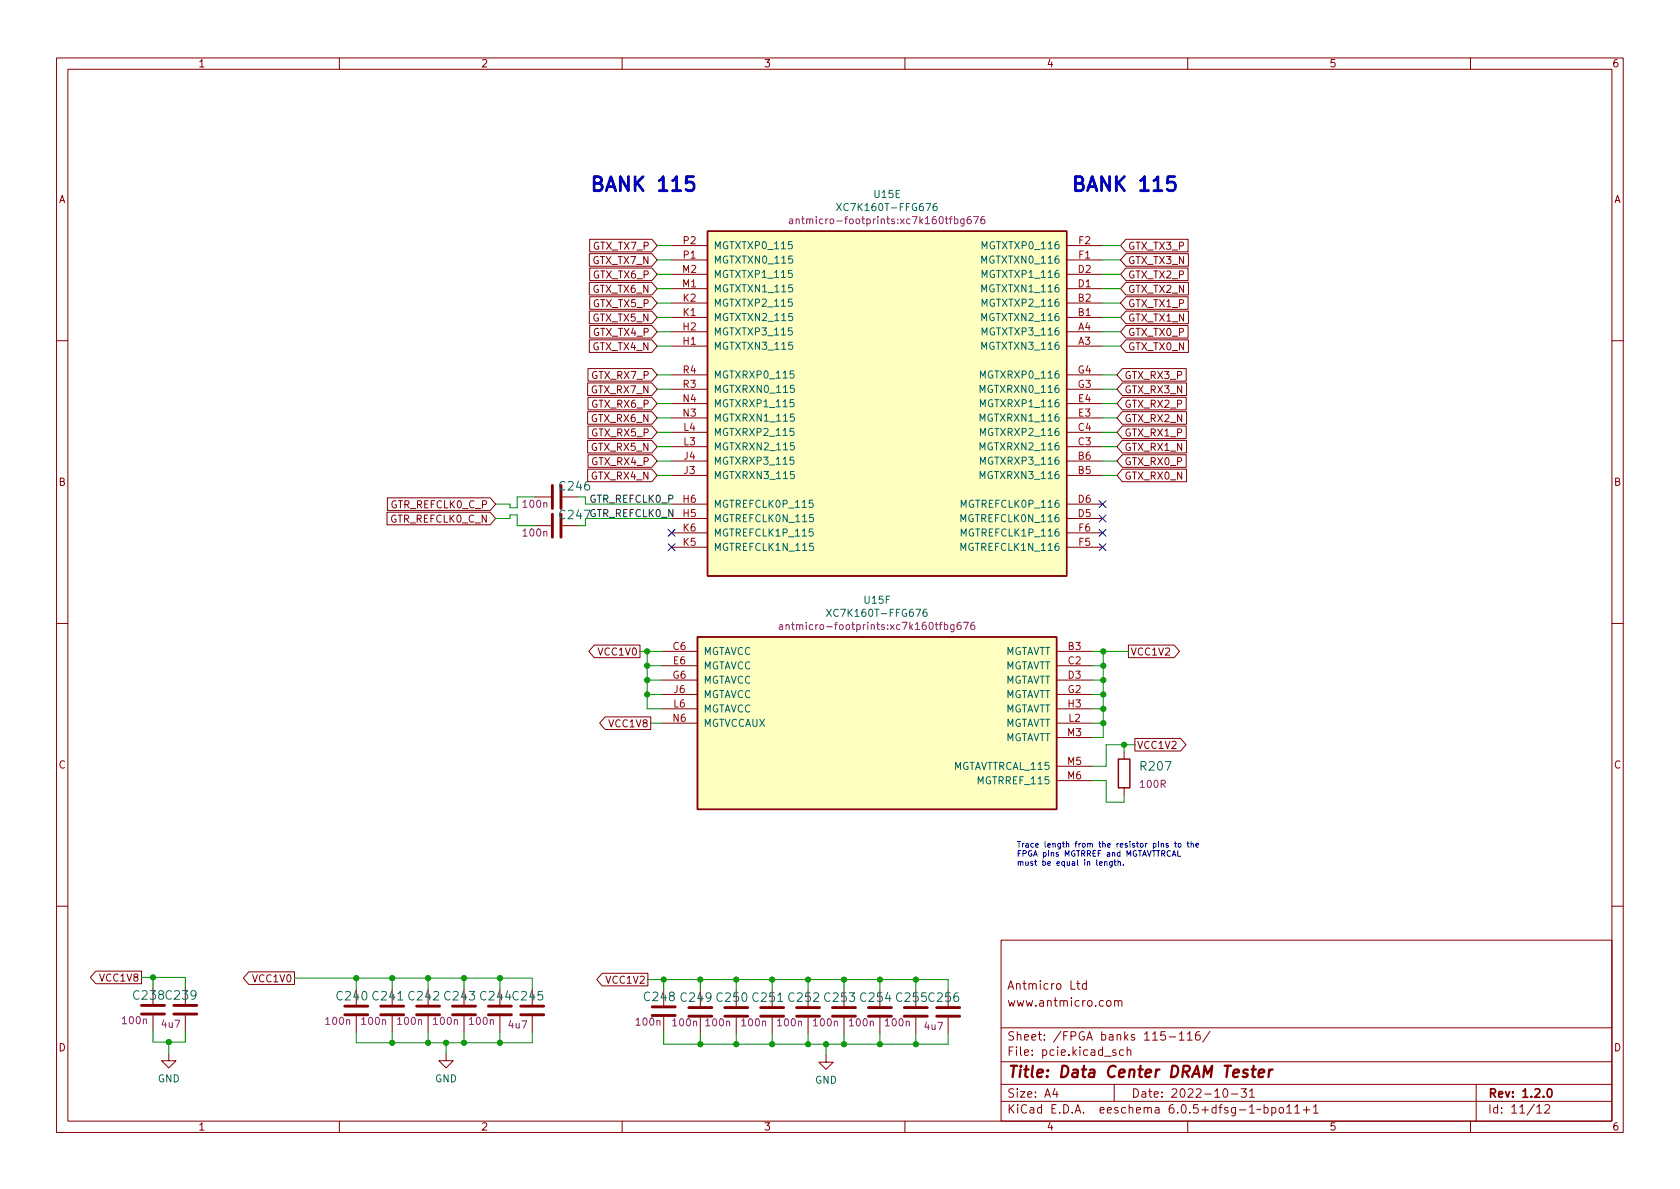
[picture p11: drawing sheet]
<svg xmlns="http://www.w3.org/2000/svg" width="297mm" height="210mm" viewBox="0 0 297 210" stroke-linecap="round" stroke-linejoin="round" font-family="sans-serif">
<g fill="none" stroke="#840000" stroke-width=".18">
<path d="M10 10.2h277v190.1h-277zM12 12.2h273v186.1h-273zM60 10.2v2M110 10.2v2M160 10.2v2M210 10.2v2M260 10.2v2M104.2 44.9h11.1l.9 1.1-.9 1.1h-11.1zM104.2 55h11.1l.9 1.1-.9 1.1h-11.1zM104.2 49.9h11.1l.9 1.1-.9 1.2h-11.1zM104.3 47.4h11l.9 1.1-.9 1.1h-11zM104.3 42.3h11l.9 1.1-.9 1.1h-11z"/>
<path d="M104.3 52.5h11l.9 1.1-.9 1.1h-11zM104.3 57.6h11l.9 1.1-.9 1.1h-11zM118.7 58.7h6.4M118.7 56.1h6.4M118.7 53.6h6.4M118.7 51h6.4M118.7 48.5h6.4M118.7 46h6.4M118.7 43.4h6.4M188.6 58.7h6.3M188.6 56.1h6.3M188.6 53.6h6.3"/>
<path d="M188.6 51h6.3M188.6 48.5h6.3M188.6 46h6.3M188.6 43.4h6.3M199.1 42.3h11v2.2h-11l-1-1.1zM199.1 55h11v2.2h-11l-1-1.1zM199.1 57.6h11v2.2h-11l-1-1.1zM199.1 49.9h11v2.3h-11l-1-1.2zM199.1 52.5h11v2.2h-11l-1-1.1zM199.1 44.9h11v2.2h-11l-1-1.1zM199.1 47.4h11v2.2h-11l-1-1.1zM10 60.2h2"/>
<path d="M103.9 77.9h11.4l.9 1.1-.9 1.1h-11.4zM103.9 67.7h11.4l.9 1.1-.9 1.1h-11.4zM103.9 72.8h11.4l.9 1.1-.9 1.1h-11.4zM104 75.3h11.3l.9 1.1-.9 1.2h-11.3zM104 70.3h11.3l.9 1.1-.9 1.1h-11.3zM104 65.2h11.3l.9 1.1-.9 1.1h-11.3zM104.2 60.1h11.1l.9 1.1-.9 1.1h-11.1zM118.7 61.2h6.4M118.7 79h6.4M118.7 76.4h6.4M118.7 73.9h6.4M118.7 71.4h6.4"/>
<path d="M118.7 68.8h6.4M118.7 66.3h6.4M188.6 61.2h6.3M188.6 79h6.3M188.6 76.4h6.3M188.6 73.9h6.3M188.6 71.4h6.3M188.6 68.8h6.3M188.6 66.3h6.3M198.4 70.3h11.3v2.2h-11.3l-.9-1.1zM198.4 75.3h11.3v2.3h-11.3l-.9-1.2zM198.4 77.9h11.4v2.2h-11.4l-.9-1.1z"/>
<path d="M198.4 65.2h11.3v2.2h-11.3l-.9-1.1zM198.4 72.8h11.4v2.2h-11.4l-.9-1.1zM198.4 67.7h11.4v2.2h-11.4l-.9-1.1zM199.1 60.1h11v2.2h-11l-1-1.1zM285 60.2h2M68.4 90.6h18.3l.9 1.1-.9 1.1h-18.3zM68.5 88h18.2l.9 1.1-.9 1.2h-18.2zM94.6 87.9h2.8M94.6 93h2.8M99.4 87.9h2.8M99.4 93h2.8M103.9 83h11.4l.9 1.1-.9 1.1h-11.4z"/>
<path d="M104 80.4h11.3l.9 1.1-.9 1.1h-11.3zM118.7 84.1h6.4M118.7 81.5h6.4M118.7 91.7h6.4M118.7 89.1h6.4M118.7 96.8h6.4M118.7 94.2h6.4M188.6 84.1h6.3M188.6 81.5h6.3M188.6 91.7h6.3M188.6 89.1h6.3M188.6 96.8h6.3"/>
<path d="M188.6 94.2h6.3M198.4 83h11.4v2.2h-11.4l-.9-1.1zM198.4 80.4h11.3v2.2h-11.3l-.9-1.1zM10 110.2h2M105.1 114.1h8.1v2.2h-8.1l-1-1.1zM117 115.2h6.3M117 117.7h6.3M186.8 115.2h6.4M186.8 117.7h6.4M199.5 114.1h8.1l1 1.1-1 1.1h-8.1zM285 110.2h2M107 126.8h8.1v2.2h-8.1l-1-1.1z"/>
<path d="M117 120.3h6.3M117 122.8h6.3M117 125.3h6.3M117 127.9h6.3M186.8 120.3h6.4M186.8 122.8h6.4M186.8 125.3h6.4M186.8 127.9h6.4M186.8 130.4h6.4M186.8 135.5h6.4M186.8 138h6.4M198.8 133v1.2"/>
<path d="M198.8 139.3v1.3M200.7 130.6h8l1 1.1-1 1.1h-8zM10 160.2h2M16.9 171.7h8.1v2.3h-8.1l-.9-1.2zM27.1 179.6v2.8M32.8 179.6v2.8M44 171.9h8.1v2.2h-8.1l-1-1.1zM63 179.7v2.8M69.3 179.7v2.8M75.7 179.7v2.8M82 179.7v2.8M88.4 179.7v2.8"/>
<path d="M94.1 179.7v2.8M106.5 172.1h8.1v2.2h-8.1l-1-1.1zM117.3 179.8v2.8M123.8 180v2.7M130.2 180v2.7M136.5 180v2.7M142.9 180v2.7M149.2 180v2.7M155.6 180v2.7M161.9 180v2.7M167.6 180v2.7M177 166.3h108v32h-108z"/>
<path d="M190.4 173.9h.5M190.6 173.4v1.3l.3 .2M192.1 174l-.5-.1-.2 .3v.4l.1 .3h.6M192.1 173.4v1.5M195.8 177l.3-.1 .3 .3v.4l-.3 .3h-.3l-.2-.3v-.4zM197.1 177.1l.2-.2 .3 .1 .1 .9M197.1 176.9v1M197.7 177.1l.2-.2 .4 .1 .1 .9M285 160.2h2M29.8 186.3v1.3h1.3l-1.3 1.2-1.2-1.2h1.2M60 198.3v2M78.9 186.3v1.3h1.2l-1.2 1.2-1.3-1.2h1.3"/>
<path d="M110 198.3v2M146 186.6v1.2h1.3l-1.3 1.3-1.2-1.3h1.2M160 198.3v2M177 194.8h108M177 191.8h108M177 187.8h108M177 181.8h108M186.5 192.5l-.4 1h1M186.9 193v1M197 191.8v3M197.3 185.7l-.4-.1-.2 .2 .1 .3 .5 .1v.4h-.6M198.6 185.7l-.4-.1-.3 .3v.4l.2 .3h.5"/>
<path d="M199.3 185.8l.2-.2 .4 .1v.9M199.3 185.1v1.5M206.7 183.4h1.2M208.5 182.9l.4-.5v1.5M208.5 183.9h.9M209.9 182.9l.5-.5v1.5M209.9 183.9h.9M210 198.3v2M212.1 182.4a.59 .59 0 0 0-.7 .7v.5l.1 .3h.4l.2-.1 .1-.5-.1-.2-.5-.1-.2 .3M213.9 182.4l-1.3 1.9M216.4 192.6l.2-.1a.81 .81 0 0 1 .6 .7 .81 .81 0 0 1-.3 .8h-.2a.81 .81 0 0 1-.6-.6 .81 .81 0 0 1 .3-.8zM217.7 193.5h1.2"/>
<path d="M219.4 192.5h1l-.5 .6 .4 .1v.7l-.2 .1h-.5l-.2-.1M220.9 193l.5-.5v1.5M220.9 194h.9M223.5 195.9l.4-.1 .3 .3v.4l-.1 .3h-.6M223.5 195.3v1.5M224.9 195.9l.4-.1 .3 .3v.4l-.2 .3h-.5M224.9 195.8v1.5M226.3 195.9l.3-.1 .3 .3v.4l-.3 .3h-.3l-.2-.3v-.4zM227.5 195.8l.4-.5v1.5M227.5 196.8h.9M228.9 195.8l.5-.5v1.5M228.9 196.8h.9"/>
<path d="M230.4 196.3h1.2M231 195.7v1.1M232.2 195.8l.4-.5v1.5M232.2 196.8h.9M260 198.3v2M261 191.8v6.5M271.7 195.8l.5-.5v1.5M271.7 196.8h.9M273.1 195.5l.6-.2 .2 .2 .1 .3-.9 1h.9"/>
</g>
<path d="M273.8 192.6l.1-.1a.81 .81 0 0 1 .6 .7 .81 .81 0 0 1-.3 .8h-.1a.82 .82 0 0 1-.6-.6 .82 .82 0 0 1 .3-.8z" fill="none" stroke="#840000" stroke-width=".3"/>
<path d="M220.6 189.2a.49 .49 0 0 0-.8 .3l.1 .2 .6 .2 .1 .2-.1 .3-.2 .1-.6-.1M221.3 189.1h.8M221.7 188.5l-.2 1.7v.2l.4 .1M222.5 189.8l1-.2v-.4l-.2-.1-.6 .1-.2 1 .3 .3 .5-.1M224.4 189.1l-.1 1.4M225 189.1l-.4 .1-.2 .3" fill="none" stroke="#840000" stroke-width=".4"/>
<g fill="#ffffc2" stroke="#ffffc2" stroke-width=".18">
<path d="M125.1 40.9h63.5v60.9h-63.5z"/>
<path d="M123.3 112.6h63.5v30.5h-63.5z"/>
</g>
<path d="M125.1 40.9h63.5v60.9h-63.5zM123.3 112.6h63.5v30.5h-63.5zM197.7 134.2h2.1v5.1h-2.1z" fill="none" stroke="#840000" stroke-width=".25"/>
<g fill="none" stroke="#006464" stroke-width=".18">
<path d="M147.9 36l.9 1.2M148.8 36l-.9 1.2M165.6 36h-.4a.86 .86 0 0 0 0 1.2l.4-.1 .1-.4-.2-.2h-.4l-.1 .2M140.3 75.8h-.6v.6l.2-.2 .4 .1 .1 .2-.1 .4-.1 .1-.5-.1M140.3 70.7h-.6v.6l.2-.1h.4l.1 .2-.1 .4-.1 .1-.5-.1M140.3 65.6h-.6v.6l.2-.1h.4l.1 .2-.1 .4-.1 .2-.5-.2M140.4 78.3h-.6l-.1 .6 .2-.1h.4l.2 .2-.1 .4-.2 .2-.5-.2M140.4 73.2h-.6l-.1 .6 .2-.1 .4 .1 .2 .1-.1 .5-.2 .1-.5-.1M140.4 68.1h-.6l-.1 .6 .2-.1 .4 .1 .2 .2-.1 .4-.2 .1-.5-.1M173.3 79.6v-1.3l.4 .9 .4-.9v1.3M173.3 74.5v-1.3l.4 .9 .4-.9v1.3M173.3 69.4v-1.3l.4 .9 .4-.9v1.3"/>
<path d="M173.4 77v-1.2l.4 .9 .4-.9v1.2M173.4 71.9v-1.2l.4 .9 .4-.9v1.2M173.4 66.9v-1.3l.4 .9 .4-.9v1.3M140.3 80.8h-.6v.6l.2-.1 .4 .1 .1 .2-.1 .4-.1 .1-.5-.1M140.4 83.4h-.6l-.1 .6 .2-.1h.4l.2 .2-.1 .4-.2 .1-.5-.1M143.7 88.5h-.6v.6l.1-.2 .5 .1 .1 .2-.1 .4-.2 .1-.4-.1M143.7 93.5h-.6v.6l.1-.1 .5 .1 .1 .2-.1 .4-.2 .1-.4-.1M143.8 91h-.6l-.1 .6 .2-.1h.4l.1 .2v.4l-.2 .2-.5-.2M143.8 96.1h-.6l-.1 .6 .2-.1h.4l.1 .2v.4l-.2 .1-.5-.1M173.3 84.6v-1.2l.4 .9 .4-.9v1.2M173.4 82.1v-1.3l.4 .9 .4-.9v1.3M146.1 107.7l.9 1.3"/>
<path d="M147 107.7l-.9 1.3M163.8 107.7l-.4 .1a.86 .86 0 0 0 0 1.2l.5-.1v-.4l-.2-.3-.4 .1-.1 .2"/>
</g>
<g fill="none" stroke="#840084" stroke-width=".18">
<path d="M139.6 38.8h.5l.1 .8M140.2 39l-.5 .1-.2 .2 .2 .3 .5-.1M140.8 38.8l.1-.1 .3 .1 .1 .8M140.8 38.7v.9M170.5 38.7v1l-.3 .3-.3-.1M170.5 38.8l-.4-.1-.3 .3 .2 .5h.5M171.6 38.3h-.4a.85 .85 0 0 0 0 1.3l.5-.2v-.4l-.2-.2h-.4l-.1 .2M172.1 38.3h.9l-.6 1.3M174 38.3h-.3a.86 .86 0 0 0 0 1.3l.4-.2v-.4l-.2-.2h-.4l-.1 .2M137.8 110.5h.5l.1 .8M138.4 110.8h-.4l-.2 .2 .2 .3h.4M139 110.6l.2-.1h.3v.8"/>
<path d="M139 110.5v.8M168.7 110.5v1l-.3 .2h-.3M168.7 110.5h-.4l-.2 .2 .1 .6h.5M169.8 110l-.3 .1a.85 .85 0 0 0 0 1.2l.4-.1v-.4l-.2-.3-.4 .1-.1 .2M170.4 110h.8l-.5 1.3M172.2 110l-.3 .1a.86 .86 0 0 0 0 1.2l.4-.1 .1-.4-.3-.3-.3 .1-.2 .2"/>
</g>
<g fill="none" stroke="#840000" stroke-width=".51">
<path d="M97.7 85.8v4.1M97.7 90.9v4.1M99.2 85.8v4.1M99.2 90.9v4.1M25 179.3h4.1M25 177.8h4.1M30.7 179.3h4.1M30.7 177.8h4.1M61 179.4h4M61 177.9h4M67.3 179.4h4.1M67.3 177.9h4.1"/>
<path d="M73.7 179.4h4M73.7 177.9h4M80 179.4h4.1M80 177.9h4.1M86.4 179.4h4M86.4 177.9h4M92.1 179.4h4M92.1 177.9h4M115.3 179.6h4.1M115.3 178h4.1M121.8 179.7h4.1M121.8 178.2h4.1"/>
<path d="M128.1 179.7h4.1M128.1 178.2h4.1M134.5 179.7h4.1M134.5 178.2h4.1M140.8 179.7h4.1M140.8 178.2h4.1M147.2 179.7h4.1M147.2 178.2h4.1M153.5 179.7h4.1M153.5 178.2h4.1M159.9 179.7h4.1M159.9 178.2h4.1"/>
<path d="M165.6 179.7h4.1M165.6 178.2h4.1"/>
</g>
<path d="M122.6 31.2h-1.2l-.1 1.2 .4-.2 .8 .1 .2 .4-.1 .8-.4 .2h-.5l-.4-.2M207.7 31.2h-1.2l-.1 1.2 .3-.2 .9 .1 .2 .4-.1 .8-.4 .2h-.6l-.3-.2" fill="none" stroke="#0000c2" stroke-width=".5"/>
<g fill="none" stroke="#0000c2" stroke-width=".18">
<path d="M194.4 152.7l.5-.1-.1-.2h-.3l-.1 .1v.5h.4M195.3 152.5l.4-.1v.6M195.3 152.4v.6M196.6 152.4v.8l-.2 .2-.2-.1M196.6 152.4h-.2l-.2 .2 .1 .4h.3M197 152.4h.4M197.1 152v.9l.3 .1M197.7 152.5l.4-.1v.6M197.7 152v1M198.6 152.9v.1M205.3 149.2h.4v.6M205.3 149.1v.7"/>
<path d="M206.5 149.2l-.2-.1-.1 .2v.1l.3 .1v.3h-.3M207.3 151.4l.3-1 .3 1M207.4 151.1h.4M207.6 149.1h.4M207.8 148.8v.9l.2 .1M208.3 150.4v1h.4M208.4 149.2l.2-.1 .2 .2v.3l-.2 .2-.3-.2zM209.9 149.1h.4M210 148.8v.9l.3 .1M210.6 149.2h.4v.6M210.6 148.8v1M211.4 149.5l.5-.1v-.2l-.3-.1-.2 .2 .1 .5h.4"/>
</g>
<g fill="none" stroke="#009600" stroke-width=".18">
<path d="M116.2 48.5h2.5M116.2 43.4h2.5M116.2 46h2.5M116.2 51h2.5M116.2 53.6h2.5M116.2 58.7h2.5M116.2 56.1h2.5M194.9 48.5h3.2M194.9 43.4h3.2M194.9 46h3.2M194.9 51h3.2M194.9 53.6h3.2"/>
<path d="M194.9 58.7h3.2M194.9 56.1h3.2M116.2 73.9h2.5M116.2 71.4h2.5M116.2 76.4h2.5M116.2 68.8h2.5M116.2 66.3h2.5M116.2 79h2.5M116.2 61.2h2.5M194.9 73.9h2.6M194.9 71.4h2.6M194.9 76.4h2.6"/>
<path d="M194.9 68.8h2.6M194.9 66.3h2.6M194.9 79h2.6M194.9 61.2h3.2M87.6 91.7h2.6v-.6h1.2v1.9h3.2M94.6 87.9h-3.2v1.9h-1.2v-.7h-2.6M102.2 87.9h1.3v1.2h15.2M116.2 81.5h2.5M116.2 84.1h2.5M118.7 91.7h-15.2v1.3h-1.3M194.9 81.5h2.6M194.9 84.1h2.6"/>
<path d="M113.2 115.2h3.8M114.4 117.7h2.6M114.4 115.2v10.1h2.6M193.2 115.2h6.3M193.2 117.7h1.9M195.1 115.2v15.2h-1.9M114.4 120.3h2.6M114.4 122.8h2.6M115.1 127.9h1.9M193.2 138h2.4v3.9h3.2v-1.3M193.2 120.3h1.9M193.2 125.3h1.9"/>
<path d="M193.2 122.8h1.9M193.2 127.9h1.9M198.8 131.7v1.3M200.7 131.7h-5.1v3.8h-2.4M25 172.8h7.8v1.9M27.1 172.8v1.9M52.1 173h42v1.9M63 173v1.9M69.3 173v1.9M75.7 173v1.9M82 173v1.9M88.4 173v1.9"/>
<path d="M114.6 173.2h53v1.9M117.3 173.2v1.8M123.8 173.2v1.9M130.2 173.2v1.9M136.5 173.2v1.9M142.9 173.2v1.9M149.2 173.2v1.9M155.6 173.2v1.9M161.9 173.2v1.9M27.1 182.4v1.9h5.7v-1.9M29.8 184.3v2M63 182.5v1.9h31.1v-1.9"/>
<path d="M69.3 182.5v1.9M75.7 182.5v1.9M78.9 184.4v1.9M82 182.5v1.9M88.4 182.5v1.9M117.3 182.6v2.1h50.3v-2M123.8 182.7v2M130.2 182.7v2M136.5 182.7v2M142.9 182.7v2M146 184.7v1.9M149.2 182.7v2"/>
<path d="M155.6 182.7v2M161.9 182.7v2"/>
</g>
<path d="M118.1 96.2l1.3 1.2M118.1 93.6l1.3 1.2M119.4 96.2l-1.3 1.2M119.4 93.6l-1.3 1.2M194.3 88.5l1.3 1.3M194.3 93.6l1.3 1.2M194.3 91.1l1.3 1.2M194.3 96.2l1.3 1.2M195.6 88.5l-1.3 1.3M195.6 93.6l-1.3 1.2M195.6 91.1l-1.3 1.2M195.6 96.2l-1.3 1.2" fill="none" stroke="#000084" stroke-width=".18"/>
<g fill="#009600" stroke="#009600" stroke-width=".18">
<circle cx="136.5" cy="184.7" r=".46"/>
<circle cx="130.2" cy="184.7" r=".46"/>
<circle cx="142.9" cy="173.2" r=".46"/>
<circle cx="149.2" cy="173.2" r=".46"/>
<circle cx="123.8" cy="184.7" r=".46"/>
<circle cx="123.8" cy="173.2" r=".46"/>
<circle cx="88.4" cy="184.4" r=".46"/>
<circle cx="146" cy="184.7" r=".46"/>
<circle cx="142.9" cy="184.7" r=".46"/>
<circle cx="149.2" cy="184.7" r=".46"/>
<circle cx="130.2" cy="173.2" r=".46"/>
<circle cx="136.5" cy="173.2" r=".46"/>
<circle cx="117.3" cy="173.2" r=".46"/>
<circle cx="114.4" cy="115.2" r=".46"/>
<circle cx="114.4" cy="117.7" r=".46"/>
<circle cx="69.3" cy="173" r=".46"/>
<circle cx="75.7" cy="173" r=".46"/>
<circle cx="82" cy="173" r=".46"/>
<circle cx="88.4" cy="173" r=".46"/>
<circle cx="75.7" cy="184.4" r=".46"/>
<circle cx="69.3" cy="184.4" r=".46"/>
<circle cx="82" cy="184.4" r=".46"/>
<circle cx="78.9" cy="184.4" r=".46"/>
<circle cx="29.8" cy="184.3" r=".46"/>
<circle cx="27.1" cy="172.8" r=".46"/>
<circle cx="63" cy="173" r=".46"/>
<circle cx="195.1" cy="122.8" r=".46"/>
<circle cx="195.1" cy="120.3" r=".46"/>
<circle cx="198.8" cy="131.7" r=".46"/>
<circle cx="195.1" cy="127.9" r=".46"/>
<circle cx="195.1" cy="125.3" r=".46"/>
<circle cx="195.1" cy="117.7" r=".46"/>
<circle cx="195.1" cy="115.2" r=".46"/>
<circle cx="161.9" cy="173.2" r=".46"/>
<circle cx="155.6" cy="173.2" r=".46"/>
<circle cx="114.4" cy="122.8" r=".46"/>
<circle cx="114.4" cy="120.3" r=".46"/>
<circle cx="155.6" cy="184.7" r=".46"/>
<circle cx="161.9" cy="184.7" r=".46"/>
</g>
<g font-size="3.5" fill="#0000c2">
<text x="104.1" y="33.8">BANK 115</text>
<text x="189.2" y="33.8">BANK 115</text>
</g>
<text font-size="2.8" fill="#840000" x="178" y="190.6">Title: Data Center DRAM Tester</text>
<g font-size="2.1" fill="#006464">
<text x="99.1" y="86.7">C246</text>
<text x="99.1" y="91.8">C247</text>
<text x="201.8" y="136.3">R207</text>
<text x="23.7" y="176.8">C238 C239</text>
<text x="59.7" y="176.9">C240 C241 C242 C243 C244 C245</text>
<text x="114" y="177">C248 C249 C250 C251 C252 C253 C254 C255 C256</text>
</g>
<g font-size="2.1" fill="#840000">
<text x="178" y="178">www.antmicro.com</text>
<text x="178" y="175">Antmicro Ltd</text>
<text x="178" y="184">Sheet: /FPGA banks 115-116/</text>
<text x="178" y="186.7">File: pcie.kicad_sch</text>
<text x="178" y="196.9">KiCad E.D.A. eeschema 6.0.5+dfsg-1~bpo11+1</text>
<text x="178" y="194.1">Size: A4</text>
<text x="200" y="194.1">Date: 2022-10-31</text>
<text x="263" y="194.1">Rev: 1.2.0</text>
<text x="263" y="196.9">Id: 11/12</text>
</g>
<g font-size="1.8" fill="#840000">
<text x="35" y="11.9">1</text>
<text x="85" y="11.9">2</text>
<text x="135" y="11.9">3</text>
<text x="185" y="11.9">4</text>
<text x="235" y="11.9">5</text>
<text x="285" y="11.9">6</text>
<text x="10.3" y="35.9">A</text>
<text x="285.3" y="35.9">A</text>
<text x="104.8" y="46.7">GTX_TX7_N</text>
<text x="104.9" y="44.2">GTX_TX7_P</text>
<text x="199.4" y="44.2">GTX_TX3_P</text>
<text x="199.4" y="46.7">GTX_TX3_N</text>
<text x="104.8" y="51.8">GTX_TX6_N</text>
<text x="104.9" y="49.2">GTX_TX6_P</text>
<text x="199.4" y="51.8">GTX_TX2_N</text>
<text x="199.4" y="49.2">GTX_TX2_P</text>
<text x="104.8" y="56.9">GTX_TX5_N</text>
<text x="104.9" y="54.3">GTX_TX5_P</text>
<text x="104.9" y="59.4">GTX_TX4_P</text>
<text x="199.4" y="56.9">GTX_TX1_N</text>
<text x="199.4" y="59.4">GTX_TX0_P</text>
<text x="199.4" y="54.3">GTX_TX1_P</text>
<text x="104.8" y="61.9">GTX_TX4_N</text>
<text x="199.4" y="61.9">GTX_TX0_N</text>
<text x="104.6" y="69.6">GTX_RX7_N</text>
<text x="104.7" y="67">GTX_RX7_P</text>
<text x="198.8" y="67">GTX_RX3_P</text>
<text x="198.8" y="69.6">GTX_RX3_N</text>
<text x="104.6" y="74.6">GTX_RX6_N</text>
<text x="104.7" y="77.2">GTX_RX5_P</text>
<text x="104.7" y="72.1">GTX_RX6_P</text>
<text x="198.8" y="72.1">GTX_RX2_P</text>
<text x="198.8" y="77.2">GTX_RX1_P</text>
<text x="198.8" y="74.6">GTX_RX2_N</text>
<text x="104.6" y="79.7">GTX_RX5_N</text>
<text x="104.7" y="82.3">GTX_RX4_P</text>
<text x="198.8" y="79.7">GTX_RX1_N</text>
<text x="198.8" y="82.3">GTX_RX0_P</text>
<text x="10.3" y="85.9">B</text>
<text x="69.1" y="89.9">GTR_REFCLK0_C_P</text>
<text x="104.6" y="84.8">GTX_RX4_N</text>
<text x="198.8" y="84.8">GTX_RX0_N</text>
<text x="285.3" y="85.9">B</text>
<text x="69" y="92.4">GTR_REFCLK0_C_N</text>
<text x="106" y="115.9">VCC1V0</text>
<text x="199.8" y="115.9">VCC1V2</text>
<text x="107.9" y="128.6">VCC1V8</text>
<text x="10.3" y="135.9">C</text>
<text x="201" y="132.4">VCC1V2</text>
<text x="285.3" y="135.9">C</text>
<text x="17.8" y="173.6">VCC1V8</text>
<text x="44.9" y="173.7">VCC1V0</text>
<text x="107.4" y="173.9">VCC1V2</text>
<text x="10.3" y="185.9">D</text>
<text x="285.3" y="185.9">D</text>
<text x="35" y="199.9">1</text>
<text x="85" y="199.9">2</text>
<text x="135" y="199.9">3</text>
<text x="185" y="199.9">4</text>
<text x="235" y="199.9">5</text>
<text x="285" y="199.9">6</text>
</g>
<g font-size="1.8" fill="#006464">
<text x="154.6" y="35">U15E</text>
<text x="148.9" y="37.3">XC7K160T-FFG676</text>
<text x="126.1" y="46.6">MGTXTXN0_115</text>
<text x="126.1" y="44.1">MGTXTXP0_115</text>
<text x="174" y="46.6">MGTXTXN0_116</text>
<text x="174.1" y="44.1">MGTXTXP0_116</text>
<text x="126.1" y="51.7">MGTXTXN1_115</text>
<text x="126.1" y="49.1">MGTXTXP1_115</text>
<text x="174" y="51.7">MGTXTXN1_116</text>
<text x="174.1" y="49.1">MGTXTXP1_116</text>
<text x="126.1" y="59.3">MGTXTXP3_115</text>
<text x="126.1" y="56.8">MGTXTXN2_115</text>
<text x="126.1" y="54.2">MGTXTXP2_115</text>
<text x="174" y="56.8">MGTXTXN2_116</text>
<text x="174.1" y="59.3">MGTXTXP3_116</text>
<text x="174.1" y="54.2">MGTXTXP2_116</text>
<text x="126.1" y="61.8">MGTXTXN3_115</text>
<text x="174" y="61.8">MGTXTXN3_116</text>
<text x="126.1" y="69.5">MGTXRXN0_115</text>
<text x="126.1" y="66.9">MGTXRXP0_115</text>
<text x="173.8" y="69.5">MGTXRXN0_116</text>
<text x="173.9" y="66.9">MGTXRXP0_116</text>
<text x="126.1" y="77.1">MGTXRXP2_115</text>
<text x="126.1" y="74.5">MGTXRXN1_115</text>
<text x="126.1" y="72">MGTXRXP1_115</text>
<text x="173.8" y="74.5">MGTXRXN1_116</text>
<text x="173.9" y="77.1">MGTXRXP2_116</text>
<text x="173.9" y="72">MGTXRXP1_116</text>
<text x="126.1" y="82.2">MGTXRXP3_115</text>
<text x="126.1" y="79.6">MGTXRXN2_115</text>
<text x="173.8" y="79.6">MGTXRXN2_116</text>
<text x="173.9" y="82.2">MGTXRXP3_116</text>
<text x="126.1" y="89.8">MGTREFCLK0P_115</text>
<text x="126.1" y="84.7">MGTXRXN3_115</text>
<text x="170.4" y="89.8">MGTREFCLK0P_116</text>
<text x="173.8" y="84.7">MGTXRXN3_116</text>
<text x="126.1" y="92.3">MGTREFCLK0N_115</text>
<text x="126.1" y="94.9">MGTREFCLK1P_115</text>
<text x="170.3" y="92.3">MGTREFCLK0N_116</text>
<text x="170.4" y="94.9">MGTREFCLK1P_116</text>
<text x="126.1" y="97.4">MGTREFCLK1N_115</text>
<text x="170.3" y="97.4">MGTREFCLK1N_116</text>
<text x="152.9" y="106.8">U15F</text>
<text x="147.2" y="109.1">XC7K160T-FFG676</text>
<text x="124.3" y="115.8">MGTAVCC</text>
<text x="124.3" y="118.4">MGTAVCC</text>
<text x="177.3" y="115.8">MGTAVTT</text>
<text x="177.3" y="118.4">MGTAVTT</text>
<text x="124.3" y="120.9">MGTAVCC</text>
<text x="124.3" y="123.4">MGTAVCC</text>
<text x="124.3" y="126">MGTAVCC</text>
<text x="177.3" y="120.9">MGTAVTT</text>
<text x="177.3" y="123.4">MGTAVTT</text>
<text x="177.3" y="126">MGTAVTT</text>
<text x="124.3" y="128.5">MGTVCCAUX</text>
<text x="177.3" y="128.5">MGTAVTT</text>
<text x="177.3" y="131.1">MGTAVTT</text>
<text x="168.4" y="136.1">MGTAVTTRCAL_115</text>
<text x="173.1" y="138.7">MGTRREF_115</text>
<text x="27.9" y="191.4">GND</text>
<text x="76.9" y="191.4">GND</text>
<text x="144.1" y="191.6">GND</text>
</g>
<g font-size="1.8" fill="#840084">
<text x="141.8" y="39.6">antmicro-footprints:xc7k160tfbg676</text>
<text x="92.6" y="89.8">100n</text>
<text x="92.6" y="94.9">100n</text>
<text x="140" y="111.4">antmicro-footprints:xc7k160tfbg676</text>
<text x="201.7" y="139.3">100R</text>
<text x="21.8" y="181.1">100n</text>
<text x="28.7" y="181.7">4u7</text>
<text x="57.7" y="181.2">100n</text>
<text x="64.1" y="181.2">100n</text>
<text x="70.4" y="181.2">100n</text>
<text x="76.8" y="181.2">100n</text>
<text x="83.1" y="181.2">100n</text>
<text x="90" y="181.9">4u7</text>
<text x="112.6" y="181.4">100n</text>
<text x="119.1" y="181.5">100n</text>
<text x="124.9" y="181.5">100n</text>
<text x="131.3" y="181.5">100n</text>
<text x="137.6" y="181.5">100n</text>
<text x="144" y="181.5">100n</text>
<text x="150.3" y="181.5">100n</text>
<text x="156.7" y="181.5">100n</text>
<text x="163.5" y="182.1">4u7</text>
</g>
<g font-size="1.8" fill="#a90000">
<text x="120.8" y="45.7">P1</text>
<text x="120.8" y="43.2">P2</text>
<text x="190.7" y="45.7">F1</text>
<text x="190.7" y="43.2">F2</text>
<text x="120.7" y="50.8">M1</text>
<text x="120.7" y="48.3">M2</text>
<text x="120.8" y="53.3">K2</text>
<text x="190.6" y="53.3">B2</text>
<text x="190.6" y="50.8">D1</text>
<text x="190.6" y="48.3">D2</text>
<text x="120.8" y="58.4">H2</text>
<text x="120.8" y="55.9">K1</text>
<text x="190.6" y="58.4">A4</text>
<text x="190.6" y="55.9">B1</text>
<text x="120.8" y="61">H1</text>
<text x="190.6" y="61">A3</text>
<text x="120.8" y="71.1">N4</text>
<text x="120.8" y="68.6">R3</text>
<text x="120.8" y="66">R4</text>
<text x="190.6" y="68.6">G3</text>
<text x="190.6" y="66">G4</text>
<text x="190.7" y="71.1">E4</text>
<text x="120.8" y="73.7">N3</text>
<text x="120.9" y="76.2">L4</text>
<text x="190.6" y="76.2">C4</text>
<text x="190.7" y="73.7">E3</text>
<text x="120.9" y="78.7">L3</text>
<text x="120.9" y="83.8">J3</text>
<text x="120.9" y="81.3">J4</text>
<text x="190.6" y="83.8">B5</text>
<text x="190.6" y="81.3">B6</text>
<text x="190.6" y="78.7">C3</text>
<text x="120.8" y="88.9">H6</text>
<text x="190.6" y="88.9">D6</text>
<text x="120.8" y="91.4">H5</text>
<text x="120.8" y="94">K6</text>
<text x="190.6" y="91.4">D5</text>
<text x="190.7" y="94">F6</text>
<text x="120.8" y="96.5">K5</text>
<text x="190.7" y="96.5">F5</text>
<text x="119" y="114.9">C6</text>
<text x="119.1" y="117.5">E6</text>
<text x="188.9" y="114.9">B3</text>
<text x="188.9" y="117.5">C2</text>
<text x="119" y="120">G6</text>
<text x="119.1" y="125.1">L6</text>
<text x="119.2" y="122.5">J6</text>
<text x="188.8" y="122.5">G2</text>
<text x="188.9" y="120">D3</text>
<text x="188.9" y="125.1">H3</text>
<text x="119" y="127.6">N6</text>
<text x="188.8" y="130.2">M3</text>
<text x="189" y="127.6">L2</text>
<text x="188.8" y="135.2">M5</text>
<text x="188.8" y="137.8">M6</text>
</g>
<g font-size="1.8" fill="#0f0f0f">
<text x="104.1" y="88.9">GTR_REFCLK0_P</text>
<text x="104.1" y="91.4">GTR_REFCLK0_N</text>
</g>
<g font-size="1.4" fill="#0000c2">
<text x="179.7" y="149.9">Trace length from the resistor pins to the</text>
<text x="179.7" y="151.5">FPGA pins MGTRREF and MGTAVTTRCAL</text>
<text x="179.7" y="153.1">must be equal in length.</text>
</g>
</svg>
